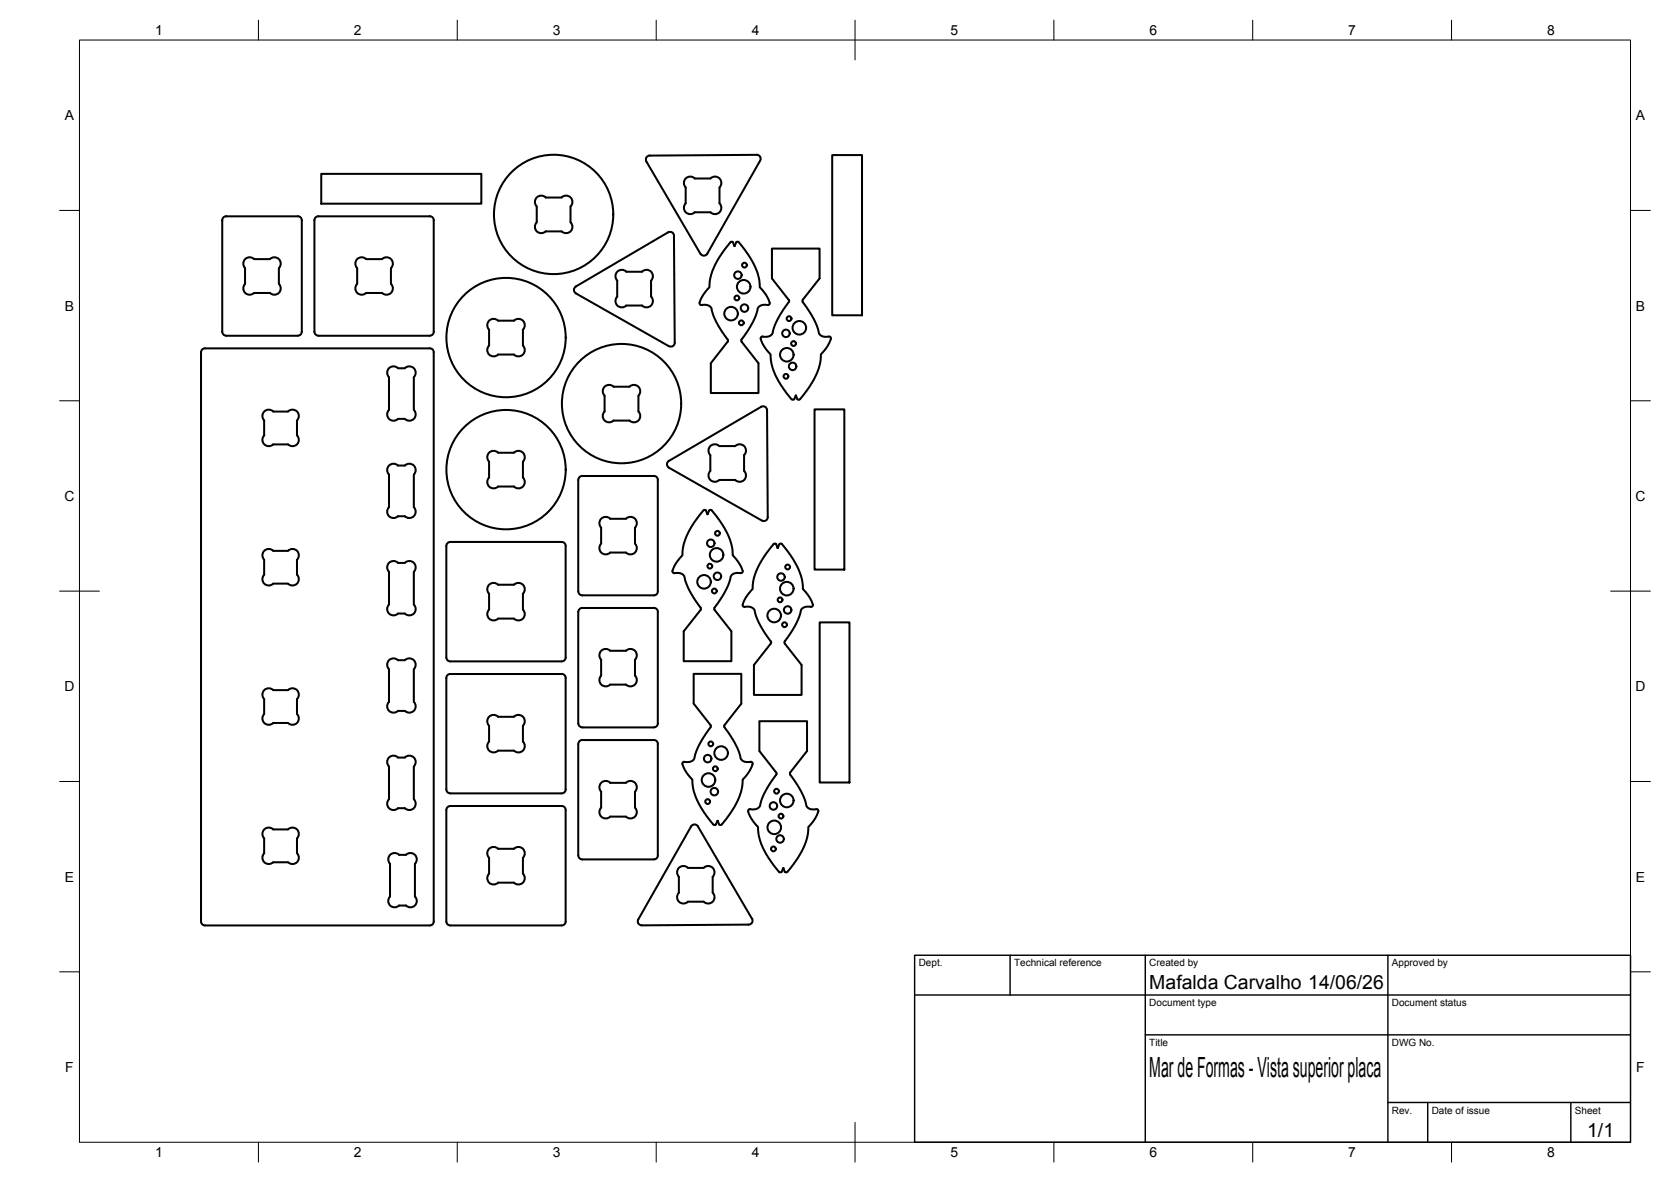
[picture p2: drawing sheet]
<svg xmlns="http://www.w3.org/2000/svg" width="420mm" height="297mm" viewBox="0 0 420 297" stroke-linecap="round" stroke-linejoin="round" font-family="sans-serif">
<!-- layer: Visible -->
<g fill="none" stroke="#000" stroke-width=".51">
<path d="M190.2 38.9l-26.8 .2a1 1 0 0 0-.9 1.5l13.6 23.2a1.01 1.01 0 0 0 1.8-.1l13.2-23.3M190.2 38.9a1.01 1.01 0 0 1 .9 1.5M209.3 39h7.4v40.2h-7.4zM55.9 55.4v28a1.01 1.01 0 0 0 1 1h18a1.04 1.04 0 0 0 1-1v-28M56.9 54.4h18M56.9 54.3a1.01 1.01 0 0 0-1 1M74.9 54.3a1.01 1.01 0 0 1 1 1M79.1 55.4v28a1.01 1.01 0 0 0 1 1M80.1 54.4h28M80.1 54.3a1.01 1.01 0 0 0-1 1M80.8 43.7h40.2v7.5h-40.2zM108.1 54.3a1.01 1.01 0 0 1 1 1"/>
<path d="M109.1 55.4v28a1.01 1.01 0 0 1-1 1h-28M135 51.9v4a1.6 1.6 0 0 0 0 2.2 1.6 1.6 0 0 0 2.2 .1l4-.1a1.6 1.6 0 0 0 2.3 0 1.6 1.6 0 0 0 0-2.2l-.1-4M137.2 49.6h4M137.2 49.6a1.6 1.6 0 0 0-2.2 0 1.6 1.6 0 0 0 0 2.3M141.2 49.6a1.6 1.6 0 0 1 2.3 0 1.6 1.6 0 0 1 0 2.3M172.4 47.1v4a1.59 1.59 0 0 0 0 2.2 1.59 1.59 0 0 0 2.3 0h3.9a1.6 1.6 0 0 0 2.3 0 1.6 1.6 0 0 0 0-2.2v-4M174.7 44.9h3.9M174.7 44.8a1.6 1.6 0 0 0-2.3 0 1.6 1.6 0 0 0 0 2.3M178.6 44.8a1.6 1.6 0 0 1 2.3 0 1.6 1.6 0 0 1 0 2.3M61.6 67.4v4M61.6 71.3a1.6 1.6 0 0 0 0 2.3 1.6 1.6 0 0 0 2.3 0M63.9 65.1h4a1.6 1.6 0 0 1 2.2 0 1.6 1.6 0 0 1 0 2.3v3.9a1.6 1.6 0 0 1 0 2.3 1.6 1.6 0 0 1-2.2 0h-4"/>
<path d="M63.9 65.1a1.6 1.6 0 0 0-2.3 0 1.6 1.6 0 0 0 0 2.3M92.1 65.1h4a1.59 1.59 0 0 1 2.2 0 1.59 1.59 0 0 1 0 2.3v3.9a1.6 1.6 0 0 1 0 2.3 1.6 1.6 0 0 1-2.2 0h-4M92.1 65.1a1.6 1.6 0 0 0-2.3 0 1.6 1.6 0 0 0 0 2.3v4a1.59 1.59 0 0 0 0 2.2 1.59 1.59 0 0 0 2.3 0M144.6 72.1l23.4-13.7a.98 .98 0 0 1 1.5 .9l.2 26.8a1.02 1.02 0 0 1-1.6 .9l-23.3-13.3-.4-.6-.1-.5zM155.2 68.3a1.56 1.56 0 0 1 2.3 0h3.9a1.61 1.61 0 0 1 2.3 0 1.61 1.61 0 0 1 0 2.3v3.9a1.6 1.6 0 0 1 0 2.3 1.6 1.6 0 0 1-2.3 0h-3.9a1.6 1.6 0 0 1-2.3 0 1.6 1.6 0 0 1 0-2.3v-4a1.6 1.6 0 0 1 0-2.2zM183.6 60.9l-1.5 2-1.8 2.8-1.3 2.6-.5 2.3a2.77 2.77 0 0 1-1.1 2.7l-1.1 1.7a1.51 1.51 0 0 0-.2 1.6h1.4l.8 .2a1.69 1.69 0 0 1 .8 1.7l1 2.5 3 4.7-4.4 5.6v7.5h12v-7.5l-4.3-5.6 2.9-4.7 1-2.4a1.96 1.96 0 0 1 .7-1.6l.9-.4h.7a.7 .7 0 0 0 .9-.3 .7 .7 0 0 0-.2-.9l-1.3-2.1a2.96 2.96 0 0 1-1.1-2.9l-.5-1.9-1.2-2.8-1.2-1.9-2.2-2.9M183.7 60.9l.3-.2 .3 .2M185.8 60.9l-.5-.1-.6 1-.4-.9M198.3 75.9l-2.2 3.2-1.6 3.5a1.88 1.88 0 0 1-.9 1.8l-1 .3-.9-.1M198.3 75.9v-.5l-4.2-5.4v-7.5h12v7.5l-4.3 5.4 .1 .5M201.8 75.9l2.4 3.5 1.5 3.2a1.82 1.82 0 0 0 1.2 1.9l1.5 .1M50.5 88.5v143.1a1.01 1.01 0 0 0 1.1 1h56.5a1.01 1.01 0 0 0 1-1v-143.1"/>
<path d="M51.5 87.6h56.6M51.6 87.5a1.01 1.01 0 0 0-1.1 1M97.8 92.5a1.56 1.56 0 0 1 2.3 0h1.7a1.61 1.61 0 0 1 2.3 0 1.61 1.61 0 0 1 0 2.3v8.2a1.6 1.6 0 0 1 0 2.3 1.6 1.6 0 0 1-2.3 0h-1.7a1.6 1.6 0 0 1-2.3 0 1.6 1.6 0 0 1 0-2.3v-8.2a1.6 1.6 0 0 1 0-2.3zM108.1 87.5a1.01 1.01 0 0 1 1 1M123 80.6a1.6 1.6 0 0 1 2.2 0h4a1.6 1.6 0 0 1 2.3 0 1.6 1.6 0 0 1 0 2.3v3.9a1.6 1.6 0 0 1 0 2.3 1.6 1.6 0 0 1-2.3 0h-4a1.6 1.6 0 0 1-2.2 0 1.6 1.6 0 0 1 0-2.3v-3.9a1.6 1.6 0 0 1 0-2.3zM152 97.2a1.6 1.6 0 0 1 2.3 0h4a1.6 1.6 0 0 1 2.2 0 1.6 1.6 0 0 1 0 2.2v4a1.6 1.6 0 0 1 0 2.3 1.6 1.6 0 0 1-2.2 0h-4a1.59 1.59 0 0 1-2.3 0 1.59 1.59 0 0 1 0-2.3v-4a1.6 1.6 0 0 1 0-2.2zM191.8 84.6a.76 .76 0 0 0-.3 1.2l1.3 2.2a2.96 2.96 0 0 1 1.1 2.8l.5 2.1 .8 1.9 1.1 1.9 1.9 2.6a1.75 1.75 0 0 0 1.4 1.1l.1-.1M208.4 84.6l.4 .1 .1 .4M208.9 85.1l-.5 1.4-1 1.5a2.96 2.96 0 0 0-1.1 2.8l-.5 2-1 2.2-1.2 2-1.6 2.3a1.84 1.84 0 0 1-1.4 1.1l-.1-.1M66.4 109.4v-3.7a1.6 1.6 0 0 1 0-2.3 1.6 1.6 0 0 1 2.3 0h3.7a1.59 1.59 0 0 1 2.3 0 1.59 1.59 0 0 1 0 2.3v3.7M66.4 109.4a1.6 1.6 0 0 0 0 2.3 1.6 1.6 0 0 0 2.3 0M68.7 111.7h3.7"/>
<path d="M74.7 109.4a1.6 1.6 0 0 1 0 2.3 1.6 1.6 0 0 1-2.3 0M97.8 117a1.58 1.58 0 0 1 2.3 0h1.7a1.6 1.6 0 0 1 2.3 0 1.6 1.6 0 0 1 0 2.3v8.2a1.6 1.6 0 0 1 0 2.2 1.6 1.6 0 0 1-2.3 0h-1.7a1.59 1.59 0 0 1-2.3 0 1.59 1.59 0 0 1 0-2.2v-8.2a1.6 1.6 0 0 1 0-2.3zM123 113.8a1.58 1.58 0 0 1 2.2 0h4a1.6 1.6 0 0 1 2.3 0 1.6 1.6 0 0 1 0 2.2v4a1.6 1.6 0 0 1 0 2.3 1.6 1.6 0 0 1-2.3 0h-4a1.59 1.59 0 0 1-2.2 0 1.59 1.59 0 0 1 0-2.3v-4a1.6 1.6 0 0 1 0-2.2zM164.4 119.6h-18a1.04 1.04 0 0 0-1 1v28a1.01 1.01 0 0 0 1 1h18M164.4 119.6a1.01 1.01 0 0 1 1 1M168.2 115.8a1.01 1.01 0 0 0 0 1.7l23.4 13.3a1.01 1.01 0 0 0 1.5-.9l-.2-26.8a1.01 1.01 0 0 0-1.5-.9l-23.2 13.6M187.1 114.4v3.9M187.1 114.4a1.6 1.6 0 0 0 0-2.3 1.6 1.6 0 0 0-2.3 0h-3.9a1.6 1.6 0 0 0-2.3 0 1.6 1.6 0 0 0 0 2.3v4a1.6 1.6 0 0 0 0 2.2 1.6 1.6 0 0 0 2.3 0h3.9a1.6 1.6 0 0 0 2.3 0 1.6 1.6 0 0 0 0-2.2M199.7 100.3l.4-.9 .4 .9M204.8 102.9h7.5v40.2h-7.5zM66.4 138.4a1.56 1.56 0 0 1 2.3 0h3.7a1.61 1.61 0 0 1 2.3 0 1.61 1.61 0 0 1 0 2.3v3.7a1.6 1.6 0 0 1 0 2.3 1.6 1.6 0 0 1-2.3 0h-3.7a1.61 1.61 0 0 1-2.3 0 1.61 1.61 0 0 1 0-2.3v-3.7a1.6 1.6 0 0 1 0-2.3zM142.2 137.2v28"/>
<path d="M142.2 137.2a1.01 1.01 0 0 0-1-1h-28a1.01 1.01 0 0 0-1 1v28a1.01 1.01 0 0 0 1 1h28a1.01 1.01 0 0 0 1-1M151.2 130.4a1.6 1.6 0 0 1 2.2 0h4a1.61 1.61 0 0 1 2.3 0 1.61 1.61 0 0 1 0 2.2v4a1.6 1.6 0 0 1 0 2.3 1.6 1.6 0 0 1-2.3 0h-4a1.61 1.61 0 0 1-2.2 0 1.61 1.61 0 0 1 0-2.3v-4a1.6 1.6 0 0 1 0-2.2zM165.4 120.6v28M176.8 128.3l-2.1 2.7-1.3 2.3-1.2 2.6-.5 2.1a2.82 2.82 0 0 1-1.1 2.7l-1 1.5-.5 1.3M176.9 128.3l.5-.1 .5 1 .4-.9M178.3 128.3l.2-.1a1.87 1.87 0 0 1 1.3 1.1l1.9 2.7 1.1 1.8 .8 1.9 .5 2.3a2.82 2.82 0 0 0 1.1 2.7l1.1 1.7a1.54 1.54 0 0 1 .2 1.6h-1.3l-.8 .2a1.85 1.85 0 0 0-.9 1.8l-1.3 2.9-2.6 4.2 4.3 5.6v7.5h-12v-7.5l4.3-5.4M195.6 137.7l.4-.9 .5-.2 2.1 2.7 2.3 4 .9 3.3a2.36 2.36 0 0 0 1 2.5l.9 1.3 .7 1.6M195.6 137.7l-.4-.9-.6-.2-2.1 2.7-2.2 3.8-1 3.4a2.81 2.81 0 0 1-1 2.6l-1.1 1.7a1.57 1.57 0 0 0-.2 1.7l1.2-.1 .8 .3a1.85 1.85 0 0 1 1 1.8l1.3 2.9 2.6 3.9-.1 .4M97.8 141.4a1.56 1.56 0 0 1 2.3 .1l1.7-.1a1.61 1.61 0 0 1 2.3 .1 1.61 1.61 0 0 1 0 2.2v8.2a1.6 1.6 0 0 1 0 2.3 1.6 1.6 0 0 1-2.3 0h-1.7a1.6 1.6 0 0 1-2.3 0 1.6 1.6 0 0 1 0-2.3v-8.2a1.6 1.6 0 0 1 0-2.3zM123 146.9a1.6 1.6 0 0 1 2.2 0h4a1.6 1.6 0 0 1 2.3 0 1.6 1.6 0 0 1 0 2.3v4a1.6 1.6 0 0 1 0 2.3 1.6 1.6 0 0 1-2.3 0h-4a1.6 1.6 0 0 1-2.2 0 1.6 1.6 0 0 1 0-2.3v-4a1.6 1.6 0 0 1 0-2.3zM146.4 152.8h18M146.4 152.8a1.04 1.04 0 0 0-1 1v28a1.01 1.01 0 0 0 1 1h18"/>
<path d="M164.4 152.8a1.01 1.01 0 0 1 1 1M165.4 153.8v28M165.4 148.6a1.01 1.01 0 0 1-1 1M169.1 143.5l.1 .4 .4 .1M169.6 144h1l.8 .2a1.64 1.64 0 0 1 .9 1.7l1.5 3.3 2.4 3.5M176.2 152.7v.5M203.9 152.5l-1-.1-.8 .3a1.85 1.85 0 0 0-1 1.8l-1.3 2.9-2.5 3.8v.5M204.4 151.9l-.1 .5-.4 .1M206.1 156.4h7.5v40.2h-7.5zM66.4 173.4a1.58 1.58 0 0 1 2.3 0h3.7a1.6 1.6 0 0 1 2.3 0 1.6 1.6 0 0 1 0 2.3v3.7a1.6 1.6 0 0 1 0 2.3 1.6 1.6 0 0 1-2.3 0h-3.7a1.61 1.61 0 0 1-2.3 0 1.61 1.61 0 0 1 0-2.3v-3.7a1.6 1.6 0 0 1 0-2.3zM97.8 165.9a1.58 1.58 0 0 1 2.3 0h1.7a1.6 1.6 0 0 1 2.3 0 1.6 1.6 0 0 1 0 2.3v8.2a1.6 1.6 0 0 1 0 2.2 1.6 1.6 0 0 1-2.3 0h-1.7a1.59 1.59 0 0 1-2.3 0 1.59 1.59 0 0 1 0-2.2v-8.2a1.6 1.6 0 0 1 0-2.3zM113.2 169.4h28"/>
<path d="M113.2 169.4a1.01 1.01 0 0 0-1 1v28a1.01 1.01 0 0 0 1 1h28a1.01 1.01 0 0 0 1-1M141.2 169.4a1.01 1.01 0 0 1 1 1M142.2 170.4v28M151.2 163.5a1.58 1.58 0 0 1 2.2 0h4a1.6 1.6 0 0 1 2.3 0 1.6 1.6 0 0 1 0 2.3v4a1.6 1.6 0 0 1 0 2.2 1.6 1.6 0 0 1-2.3 0h-4a1.6 1.6 0 0 1-2.2 0 1.6 1.6 0 0 1 0-2.2v-4a1.6 1.6 0 0 1 0-2.3zM193.8 161.7l-4.2 5.4v7.5h11.9v-7.5l-4.2-5.4M97.8 192.6v8.2a1.59 1.59 0 0 0 0 2.3 1.59 1.59 0 0 0 2.3 0h1.7a1.6 1.6 0 0 0 2.3 0 1.6 1.6 0 0 0 0-2.3v-8.2M100.1 190.4h1.7M100.1 190.4a1.6 1.6 0 0 0-2.3 0 1.6 1.6 0 0 0 0 2.2M101.8 190.4a1.6 1.6 0 0 1 2.3 0 1.6 1.6 0 0 1 0 2.2M123 182.4v4a1.61 1.61 0 0 0 0 2.2 1.61 1.61 0 0 0 2.2 0h4a1.6 1.6 0 0 0 2.3 0 1.6 1.6 0 0 0 0-2.2v-4M125.2 180.1a1.6 1.6 0 0 0-2.2 0 1.6 1.6 0 0 0 0 2.3M125.2 180.1h4"/>
<path d="M129.2 180.1a1.6 1.6 0 0 1 2.3 0 1.6 1.6 0 0 1 0 2.3M146.4 186h18M146.4 186a1.04 1.04 0 0 0-1 1v28a1.01 1.01 0 0 0 1 1h18M151.2 199v4a1.59 1.59 0 0 0 0 2.2 1.59 1.59 0 0 0 2.2 0h4a1.6 1.6 0 0 0 2.3 0 1.6 1.6 0 0 0 0-2.2v-4M153.4 196.7h4M153.4 196.7a1.6 1.6 0 0 0-2.2 0 1.6 1.6 0 0 0 0 2.3M157.4 196.7a1.6 1.6 0 0 1 2.3 0 1.6 1.6 0 0 1 0 2.3M164.4 186a1.01 1.01 0 0 1 1 1M165.4 187v28M165.4 181.8a1.01 1.01 0 0 1-1 1M171.6 192l.5 1.2 1 1.6a2.95 2.95 0 0 1 1.1 2.8l.5 2 1 2.3 2.8 4.3a1.82 1.82 0 0 0 1.4 1.1l.6-1M178.7 182.8v-.6l-4.3-5.4v-7.5h12v7.5l-4.2 5.4v.6"/>
<path d="M178.7 182.8l-2.4 3.5-1.5 3.2a1.82 1.82 0 0 1-1.2 1.9l-1.2 .1a.54 .54 0 0 0-.5 0 .54 .54 0 0 0-.3 .5M182.2 182.8l2.5 3.7 1.3 3a1.81 1.81 0 0 0 1.4 2h.9a.66 .66 0 0 1 .9 .2 .66 .66 0 0 1-.2 .9l-1.3 2.2a2.52 2.52 0 0 0-1.1 2.7l-.6 2.4-.9 2.2-2.8 4.1a1.77 1.77 0 0 1-1.3 1.1l-.5-1M195.2 194.1l-4.3-5.4v-7.5h12v7.5l-4.2 5.4M195.2 194.1v.6l-2.2 3.2-1.6 3.5a1.88 1.88 0 0 1-1 1.8l-.9 .2h-.9M198.7 194.1v.6l2.3 3.5 1.5 3.2a2 2 0 0 0 2.8 2M66.4 208.4a1.58 1.58 0 0 1 2.3 0h3.7a1.6 1.6 0 0 1 2.3 0 1.6 1.6 0 0 1 0 2.3v3.7a1.6 1.6 0 0 1 0 2.3 1.6 1.6 0 0 1-2.3 0h-3.7a1.6 1.6 0 0 1-2.2 0 1.6 1.6 0 0 1-.1-2.3v-3.7a1.6 1.6 0 0 1 0-2.3zM98.1 214.8a1.6 1.6 0 0 1 2.2 0h1.8a1.6 1.6 0 0 1 2.2 0 1.6 1.6 0 0 1 0 2.3v8.2a1.61 1.61 0 0 1 0 2.2 1.61 1.61 0 0 1-2.2 .1l-1.8-.1a1.6 1.6 0 0 1-2.2 .1 1.6 1.6 0 0 1 0-2.3v-8.2a1.6 1.6 0 0 1 0-2.3zM123 213.3a1.6 1.6 0 0 1 2.2 0h4a1.6 1.6 0 0 1 2.3 0 1.6 1.6 0 0 1 0 2.3v4a1.6 1.6 0 0 1 0 2.2 1.6 1.6 0 0 1-2.3 0h-4a1.6 1.6 0 0 1-2.2 0 1.6 1.6 0 0 1 0-2.3v-3.9a1.6 1.6 0 0 1 0-2.3zM142.2 203.6v28M142.2 203.6a1.01 1.01 0 0 0-1-1h-28a1.01 1.01 0 0 0-1 1v28a1.01 1.01 0 0 0 1 1h28a1.01 1.01 0 0 0 1-1M165.4 215a1.01 1.01 0 0 1-1 1M173 218.1h3.9"/>
<path d="M173 218.1a1.6 1.6 0 0 0-2.3 0 1.6 1.6 0 0 0 0 2.2M176.9 218.1a1.6 1.6 0 0 1 2.3 0 1.6 1.6 0 0 1 0 2.2M188.1 203.9l.4 1.1 1.1 1.7a2.96 2.96 0 0 1 1.1 2.9l.6 2.1 .8 1.9 1 1.8 2 2.7a1.78 1.78 0 0 0 1.3 1.1l.6-1 .3 .9a1.02 1.02 0 0 0 1.3-.8l1.9-2.5 1.2-2 .9-2.3 .6-2.1a2.77 2.77 0 0 1 1-2.7l1-1.4 .5-1.4M188.6 203.3l-.4 .2-.1 .4M205.3 203.3l.4 .2 .1 .4M160.5 231a1.01 1.01 0 0 0 .9 1.5l26.8-.1a.97 .97 0 0 0 .9-1.5l-13.6-23.2a1.01 1.01 0 0 0-1.7 0l-13.3 23.4M170.7 220.4v3.9M170.7 224.3a1.6 1.6 0 0 0 0 2.3 1.6 1.6 0 0 0 2.3 0M179.2 220.4v3.9a1.6 1.6 0 0 1 0 2.3 1.6 1.6 0 0 1-2.3 0h-3.9"/>
<circle cx="139.2" cy="53.9" r="15"/>
<circle cx="183.8" cy="78.8" r="1.7"/>
<circle cx="185.3" cy="74.9" r=".6"/>
<circle cx="185.5" cy="69.1" r=".94"/>
<circle cx="187" cy="72.1" r="1.7"/>
<circle cx="187.2" cy="77.4" r=".94"/>
<circle cx="187.2" cy="66.6" r=".6"/>
<circle cx="127.2" cy="84.8" r="15"/>
<circle cx="186.4" cy="81.1" r=".6"/>
<circle cx="197.6" cy="83.8" r=".94"/>
<circle cx="197.6" cy="94.6" r=".6"/>
<circle cx="197.8" cy="89.2" r="1.7"/>
<circle cx="198.4" cy="80.1" r=".6"/>
<circle cx="199.3" cy="92.1" r=".94"/>
<circle cx="199.5" cy="86.3" r=".6"/>
<circle cx="201" cy="82.4" r="1.7"/>
<circle cx="127.2" cy="118" r="15"/>
<circle cx="156.3" cy="101.4" r="15"/>
<circle cx="178.7" cy="136.5" r=".94"/>
<circle cx="180.2" cy="139.4" r="1.7"/>
<circle cx="180.4" cy="134" r=".6"/>
<circle cx="177" cy="146.2" r="1.7"/>
<circle cx="178.5" cy="142.3" r=".6"/>
<circle cx="179.6" cy="148.5" r=".6"/>
<circle cx="180.4" cy="144.8" r=".94"/>
<circle cx="194.7" cy="154.7" r="1.7"/>
<circle cx="196.1" cy="150.7" r=".6"/>
<circle cx="196.4" cy="145" r=".94"/>
<circle cx="197.3" cy="157" r=".6"/>
<circle cx="197.8" cy="147.9" r="1.7"/>
<circle cx="198" cy="153.3" r=".94"/>
<circle cx="198" cy="142.5" r=".6"/>
<circle cx="177.9" cy="190.6" r=".94"/>
<circle cx="178.1" cy="196" r="1.7"/>
<circle cx="178.7" cy="186.9" r=".6"/>
<circle cx="179.6" cy="198.9" r=".94"/>
<circle cx="179.9" cy="193.2" r=".6"/>
<circle cx="181.3" cy="189.2" r="1.7"/>
<circle cx="195.3" cy="198.8" r=".6"/>
<circle cx="177.9" cy="201.4" r=".6"/>
<circle cx="194.5" cy="202.5" r=".94"/>
<circle cx="194.5" cy="213.3" r=".6"/>
<circle cx="194.7" cy="207.9" r="1.7"/>
<circle cx="196.1" cy="210.8" r=".94"/>
<circle cx="196.4" cy="205.1" r=".6"/>
<circle cx="197.8" cy="201.2" r="1.7"/>
</g>
<!-- layer: BORDER -->
<g fill="none" stroke="#000" stroke-width=".25">
<path d="M20 10.1h390v276.9h-390zM65 5.1v5M115 5.1v5M165 5.1v5M215 5.1v10M265 5.1v5M315 5.1v5M365 5.1v5M15 52.9h5M410 52.9h5M15 100.7h5M410 100.7h5"/>
<path d="M15 148.6h10M405 148.6h10M15 196.4h5M410 196.4h5M15 244.2h5M410 244.2h5M65 287v5M115 287v5M165 287v5M215 282.1v9.9M265 287v5M315 287v5"/>
<path d="M365 287v5"/>
</g>
<!-- layer: TITLEBLOCK -->
<path d="M230 240.1h180v46.9h-180zM230 250h180M254 240.1v9.9M288 240.1v46.9M349 240.1v46.9M288 260.1h122M349 277.1h61M359 277.1v9.9M395 277.1v9.9" fill="none" stroke="#000" stroke-width=".36"/>
<text font-size="7" x="289" y="270.6">Mar de Formas - Vista superior placa</text>
<g font-size="4.9">
<text x="289" y="248.5">Mafalda Carvalho 14/06/26</text>
<text x="399.1" y="285.7">1/1</text>
</g>
<g font-size="3.5">
<text x="39" y="8.8">1</text>
<text x="89" y="8.8">2</text>
<text x="139" y="8.8">3</text>
<text x="189" y="8.8">4</text>
<text x="239" y="8.8">5</text>
<text x="289" y="8.8">6</text>
<text x="339" y="8.8">7</text>
<text x="389" y="8.8">8</text>
<text x="16.3" y="30.2">A</text>
<text x="411.3" y="30.2">A</text>
<text x="16.3" y="78">B</text>
<text x="411.3" y="78">B</text>
<text x="16.2" y="125.9">C</text>
<text x="411.2" y="125.9">C</text>
<text x="16.2" y="173.7">D</text>
<text x="411.2" y="173.7">D</text>
<text x="16.3" y="221.6">E</text>
<text x="411.3" y="221.6">E</text>
<text x="16.4" y="269.4">F</text>
<text x="411.4" y="269.4">F</text>
<text x="39" y="290.8">1</text>
<text x="89" y="290.8">2</text>
<text x="139" y="290.8">3</text>
<text x="189" y="290.8">4</text>
<text x="239" y="290.8">5</text>
<text x="289" y="290.8">6</text>
<text x="339" y="290.8">7</text>
<text x="389" y="290.8">8</text>
</g>
<g font-size="2.5">
<text x="231" y="242.9">Dept.</text>
<text x="255" y="242.9">Technical reference</text>
<text x="289" y="242.9">Created by</text>
<text x="350" y="242.9">Approved by</text>
<text x="289" y="252.8">Document type</text>
<text x="350" y="252.8">Document status</text>
<text x="289" y="262.9">Title</text>
<text x="350" y="262.9">DWG No.</text>
<text x="350" y="279.9">Rev.</text>
<text x="360" y="279.9">Date of issue</text>
<text x="396" y="279.9">Sheet</text>
</g>
</svg>
